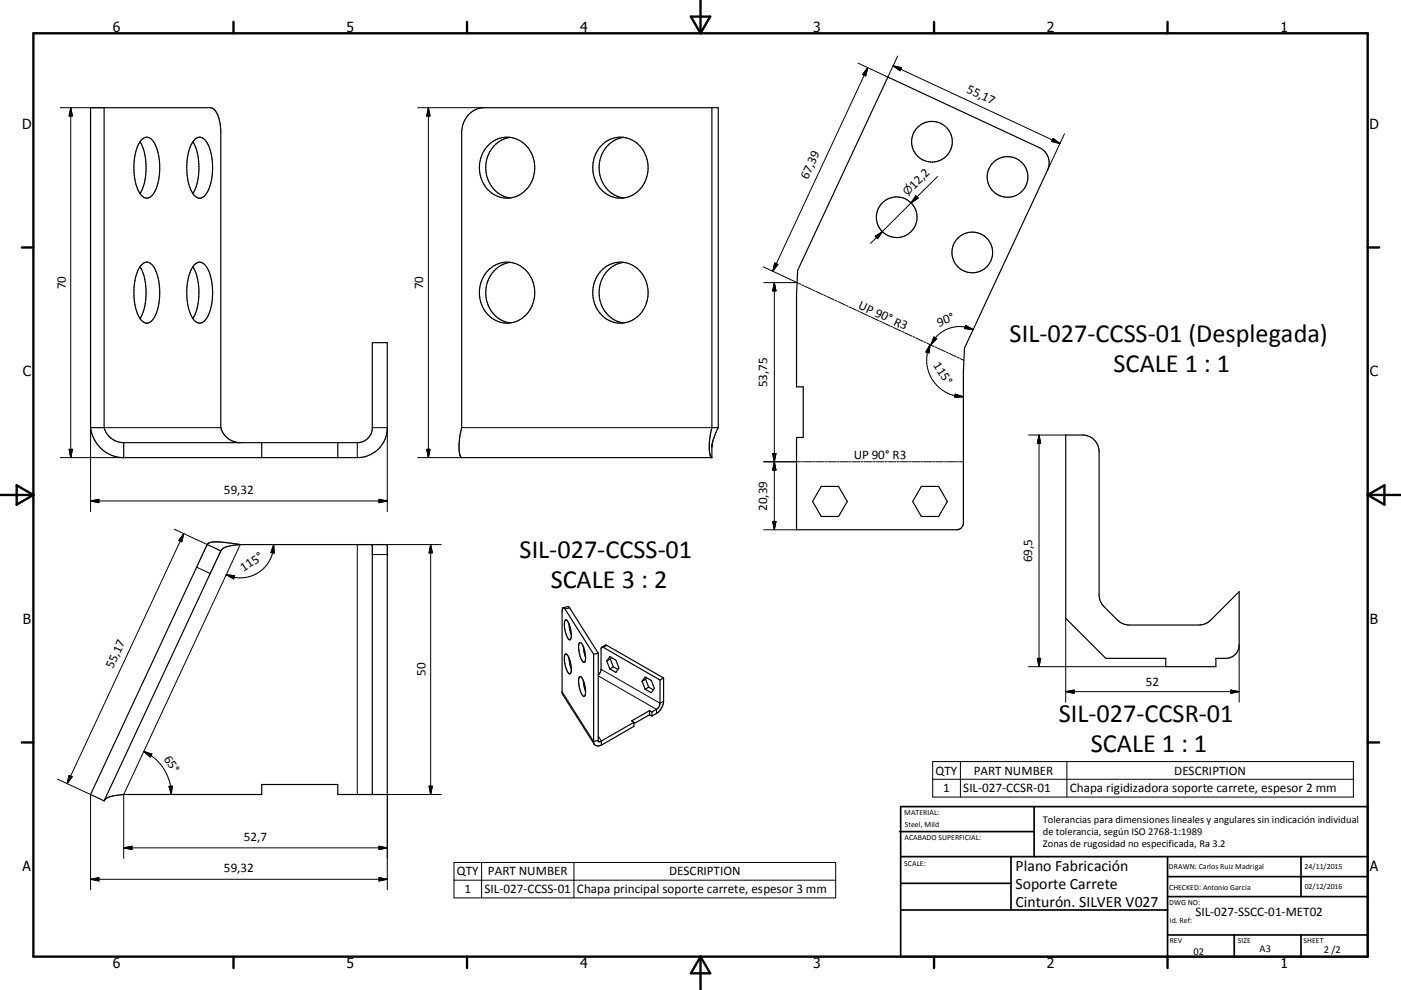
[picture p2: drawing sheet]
<svg xmlns="http://www.w3.org/2000/svg" width="420mm" height="297mm" viewBox="0 0 420 297" stroke-linecap="round" stroke-linejoin="round" font-family="sans-serif">
<g fill="none" stroke="#000" stroke-width=".36">
<path d="M31.2 32.3v96M140.9 34.1a6.2 6.2 0 0 1 4.3-1.8h70.1v96l-.9 2-.9 2.8-.1 4.2-75.2-.1-.5-1.4-.1-2.5 .8-5v-88.5a7.7 7.7 0 0 1 2.5-5.7zM213.4 32.3v96M266.2 23.1l45.5 21.2a5 5 0 0 1 2.4 6.7l-24.9 53.5-.4 7.3v45.1a2.03 2.03 0 0 1-2 2h-48v-27.7h2v-15.1h-2v-27.7l.3-7.3zM42 42.5a17.4 17.4 0 0 1 0 15.6M42.7 41.7a2.1 2.1 0 0 1 3.3 .8 17.3 17.3 0 0 1 0 15.6 2.22 2.22 0 0 1-2.1 1.3 2.22 2.22 0 0 1-2-1.5 17.1 17.1 0 0 1 .2-15.6zM57.8 42.5a17.4 17.4 0 0 1 0 15.6M58.2 42a2.11 2.11 0 0 1 3.7 .5 17.3 17.3 0 0 1 0 15.6 2.23 2.23 0 0 1-2.2 1.3 2.23 2.23 0 0 1-2-1.5 17.4 17.4 0 0 1 .3-15.6zM146.3 43.6a8.1 8.1 0 0 1 8.5-1.9 8.1 8.1 0 0 1 5.3 6.7 8.8 8.8 0 0 1-9.6 10.9 9.4 9.4 0 0 1-4.2-15.7zM153 41.2a9.4 9.4 0 0 0-5.3 15.2 8 8 0 0 0 5.3 3M180.3 43.6a8.1 8.1 0 0 1 8.5-1.9 8.1 8.1 0 0 1 5.3 6.7 8.8 8.8 0 0 1-9.6 10.9 9.4 9.4 0 0 1-4.2-15.7zM187 41.2a9.4 9.4 0 0 0-5.3 15.2 8 8 0 0 0 5.3 3"/>
<path d="M42.4 79.5a2.1 2.1 0 0 1 3.6 .5 17.3 17.3 0 0 1 0 15.6 2.22 2.22 0 0 1-2.1 1.4 2.22 2.22 0 0 1-2-1.6 17.3 17.3 0 0 1 .2-15.6zM58.2 79.5a2.1 2.1 0 0 1 3.7 .5 17.3 17.3 0 0 1 0 15.6 2.23 2.23 0 0 1-2.2 1.4 2.23 2.23 0 0 1-2-1.6 17.4 17.4 0 0 1 .3-15.6zM153 78.7a9.4 9.4 0 0 0-5.3 15.2 8 8 0 0 0 5.3 3M187 78.7a9.4 9.4 0 0 0-5.3 15.2 8 8 0 0 0 5.3 3M42 80a17.4 17.4 0 0 1 0 15.6M57.8 80a17.4 17.4 0 0 1 0 15.6M146.3 81.1a8.1 8.1 0 0 1 8.5-1.9 8.1 8.1 0 0 1 5.3 6.8 8.8 8.8 0 0 1-9.6 10.8 9.5 9.5 0 0 1-4.2-15.7zM180.3 81.1a8.1 8.1 0 0 1 8.5-1.9 8.1 8.1 0 0 1 5.3 6.8 8.8 8.8 0 0 1-9.6 10.8 9.4 9.4 0 0 1-4.2-15.7zM27.2 128.3a10.1 10.1 0 0 0 9.4 9h70.5a8.9 8.9 0 0 0 9-9v-25.5h-4.5v25.5a4.5 4.5 0 0 1-4.5 4.5h-70M27.2 128.3v-96h35.8a4 4 0 0 1 2.8 3.7l.4 3.1v89.2a6.1 6.1 0 0 0 5.8 4.5M27.2 128.3h4M31.2 128.3a6.1 6.1 0 0 0 5.9 4.5"/>
<path d="M37.1 132.8v4.5M78.5 132.8v4.5M101.3 132.8v4.5M213.4 128.3h1.9M213.4 128.3l-.8 5 .2 2.9 .6 1.1M213.5 133.8l-.1 .1M319.5 130.5h5a5 5 0 0 1 5 5v42.9a5.1 5.1 0 0 0 1.5 3.6l4.1 4a5 5 0 0 0 3.5 1.5h20.8a5 5 0 0 0 3.6-1.5l8.5-8.5v16a4 4 0 0 1-4 4h-3v2.5h-15v-2.5h-18l-12-12zM246.2 145.9h5.2l2.6 4.6-2.6 4.4h-5.2l-2.6-4.4zM276.2 145.9h5.2l2.6 4.6-2.6 4.4h-5.2l-2.6-4.4zM62.1 163.4l-34.9 75 4 1.9M62.1 163.4h.1M62.1 163.4l4.1 1.9"/>
<path d="M62.1 163.4l.1-.1a6 6 0 0 1 4.7-.6l5.1 .7M66.2 165.3h.1M66.2 165.3l-35 75M72 163.4h44.1v75h-14.8v-3h-22.8v3h-41.4l-2.5 .3a4 4 0 0 0-3.4 1.6M72 163.4l-1.9 .2a4.8 4.8 0 0 0-3.9 1.7M111.6 163.4v75M168.9 182.3l1.5-.3 .4 .4 8.6 13.6M169.4 186.1a.83 .83 0 0 1 1.1 .8l.6 1.9a4.2 4.2 0 0 1-.1 3.1 1.37 1.37 0 0 1-1.2-1.4l-.4-1.6a4.3 4.3 0 0 1 0-2.8zM169.5 196.2a2.09 2.09 0 0 1 1.4 2l.4 2.1a1.66 1.66 0 0 1-.5 1.9 6.5 6.5 0 0 1-1.3-6zM170.6 187.2l.7 3.2M170.6 197.4l.7 3.2M173.7 192.9a.78 .78 0 0 1 1.1 .8l.7 3.1a1.63 1.63 0 0 1-.5 1.9 6.6 6.6 0 0 1-1.3-5.8z"/>
<path d="M174.9 194l.7 3.2M178 196.3l-8.7-13.8a.38 .38 0 0 0-.6-.1 .38 .38 0 0 0-.1 .5v25.2l9.5 15.1M178 196.3v26.1M179.4 196v26.2M179.4 196l-1.4 .3M180.4 194.2l1.1-.6h.5l17 9.8M181.9 198.3l.9-1.3 1.8 1.1 1 2.3-1 1.3-1.8-1M181.9 198.3l.9 2.4M182.9 197.7l1 2.4M182.9 197.7l-1 .6M183.3 197.2l-.4 .5M173.7 203.1a.78 .78 0 0 1 1.1 .8l.7 3.1a1.63 1.63 0 0 1-.5 1.9 6.6 6.6 0 0 1-1.3-5.8z"/>
<path d="M174.9 204.2l.7 3.2M175.1 204.9l-.2 .1M179.4 202.5l.8-1.5v-6.3l.2-.5h.2l17.3 9.8M183.9 200.1l1.4 .7M183.9 200.1l-1.1 .6M190.1 216.7v1.2l-9.8 5.7M190.1 216.7l-9.8 5.6M192.5 204.4l.9 2.4M192.5 204.4l.9-1.3 1.9 1 .9 2.4-.9 1.3-1.9-1M193.6 203.8l.9 2.4M193.6 203.8l-1.1 .6M193.9 203.4l-.3 .4"/>
<path d="M194.5 206.2l-1.1 .6M194.5 206.2l1.4 .8M194.7 213.2l-5.4 3.1 .8 .4M194.7 214.4l-4.6 2.7M194.7 213.2v1.2M194.7 213.2l.7 .4M194.7 214.4l.7 .4M195.4 213.6v1.2M197.9 204v7a2.26 2.26 0 0 1-1.1 1.8l-1.4 .8M199 203.4v7l-.2 1a4.6 4.6 0 0 1-2 2.6l-1.4 .8M199 203.4l-1.1 .6M178 222.4a1.41 1.41 0 0 0 .8 1.4 1.41 1.41 0 0 0 1.5-.2"/>
<path d="M179.4 222.2l-1.4 .2M179.4 222.2v.2l.3 .2 .6-.3M180.3 222.3v1.3"/>
<circle cx="279.4" cy="42.5" r="6.1"/>
<circle cx="302.1" cy="53.1" r="6.1"/>
<circle cx="268.8" cy="65.2" r="6.1"/>
<circle cx="291.5" cy="75.7" r="6.1"/>
</g>
<g fill="none" stroke="#000" stroke-width=".3">
<path d="M267.8 19.7l50 23.4M267.8 19.7l2.5 .6-.5 .9zM269.1 16.8l-2.9 6.3-8.9-4.2M18 32.3h13.2M21.2 32.3v105M21.2 32.3l.5 2.5h-1zM125.3 32.3h19.9M128.4 32.3l.5 2.5h-1zM128.4 32.3v105M260.1 20.3l-28.4 61.1M260.1 20.3l-.5 2.5-1-.4zM274.6 58.7l.7 .7-2.1 1.5z"/>
<path d="M281.1 53l-16.6 16.5M315.7 41.5l2.1 1.6-2.5-.7zM319.1 40.2l-5 10.8M232.3 78.9l.9 .4-1.5 2.1zM262.4 70.9l2.1-1.4-1.4 2.1zM264.5 69.5l-3.5 3.5M228.8 80l10.2 4.8M229 84.8h10M232.2 84.8v74.1M232.2 84.8l.5 2.5h-1.1zM239 84.8l1.1 .5M240.4 85.4l.5 .3"/>
<path d="M241.2 85.8l2.2 1.1M243.7 87l.6 .3M244.5 87.4l2.3 1M247 88.6l.6 .2M247.9 88.9l2.2 1.1M250.4 90.1l.5 .2M251.2 90.5l2.2 1M253.7 91.6l.6 .3M254.5 92.1l2.3 1M257 93.2l.6 .3M257.9 93.6l2.2 1M260.4 94.8l.5 .2"/>
<path d="M261.2 95.2l2.2 1M263.7 96.3l.6 .3M264.5 96.7l2.2 1M267 97.9l.6 .2M267.9 98.3l2.2 1M270.4 99.4l.5 .3M271.2 99.8l2.2 1M289.5 97.6l2.2 1.3-2.5-.3zM291.7 98.9a9.7 9.7 0 0 0-5.9-.8 9.4 9.4 0 0 0-5.4 3.3l-1.3 2.1M273.7 101l.6 .3M274.5 101.4l2.3 1M277 102.5l.6 .3"/>
<path d="M277.9 102.9l2.2 1.1M278.8 103.4a11 11 0 0 0-.2 8.7 11 11 0 0 0 7.7 6.7l2.5 .2M278.8 103.4l-.3 2.5-.9-.3zM280 101.1l.8 .5-1.7 1.9zM280.4 104.1l.5 .2M281.2 104.5l2.2 1M283.7 105.6l.6 .3M284.5 106l2.3 1.1M286.4 118.2l2.4 .8-2.5 .2zM287 107.2l.6 .2M287.9 107.6l1.1 .5M18 137.3h19.1"/>
<path d="M20.7 134.8h1l-.5 2.5zM27.2 128.3v25.2M31.2 128.3h35M107.1 132.8v4.5M111.6 128.3h4.5v25.2M125.3 137.3h13.1M127.9 134.8h1l-.5 2.5zM138.4 128.3h75M229 138.5h11M231.6 136h1.1l-.5 2.5zM232.2 138.5l.5 2.6h-1.1zM240.3 138.5h.6"/>
<path d="M241.2 138.5h2.4M243.9 138.5h.6M244.8 138.5h2.3M247.4 138.5h.7M248.3 138.5h2.4M251 138.5h.6M251.9 138.5h2.4M254.6 138.5h.6M255.5 138.5h2.4M258.2 138.5h.5M259.1 138.5h2.3M261.7 138.5h.6"/>
<path d="M262.6 138.5h2.4M265.3 138.5h.6M266.2 138.5h2.4M268.9 138.5h.6M269.8 138.5h2.4M272.4 138.5h.6M273.4 138.5h2.3M276 138.5h.6M276.9 138.5h2.4M279.6 138.5h.6M280.5 138.5h2.4M283.2 138.5h.6"/>
<path d="M284.1 138.5h2.3M286.7 138.5h.6M287.6 138.5h1.2M308.3 130.5h11.2M311.5 130.5v69.5M311.5 130.5l.5 2.5h-1zM27.2 150.3l2.4-.5v1zM27.2 150.3h88.9M52.2 158.8l9.9 4.6M113.6 149.8l2.5 .5-2.5 .5zM229 158.9h9.8M231.6 156.4h1.1l-.5 2.5z"/>
<path d="M55.1 160.1l-35 75M55.1 160.1l-.6 2.5-.9-.5zM59 170.2l4 1.9M67.8 172.4l2.6 .3-.3 1zM72 163.4l-34.9 75v19.1M82 163.4a10 10 0 0 1-2.3 6.4 9.9 9.9 0 0 1-9.5 3.4l-2.4-.8M82 163.4l.2 2.5-1-.1zM111.6 166.4h4.5M129.1 163.4v75M129.1 163.4l.5 2.5h-1zM132.3 163.4h-25.2v75h25.2M170.8 182.4l-1.4 .3"/>
<path d="M182 193.6l-1.1 .6M311 197.5h1l-.5 2.5zM319.5 185.5v25.2M371.5 193.5v17.2M168.5 207.5l9.5 14.9M179.4 202.8l17.4 10v1.2M180.2 200.8l17.7 10.2 1.1-.6M308.3 200h41.2M319.5 207.5h52M319.5 207.5l2.5-.5v1zM369 207l2.5 .5-2.5 .5zM17.2 233.8l10 4.6v28.6"/>
<path d="M20.7 232.6l.9 .4-1.5 2.1zM43.1 225.4a14.2 14.2 0 0 1 8.3 13M43.1 225.4l2.4 .8-.5 .9zM50.7 235.9l.9-.1-.2 2.6zM116.1 238.4v28.6M128.6 235.9h1l-.5 2.5zM179.4 220.8l.9 1.5M279.6 228.5h126.2v10.6h-126.2zM279.6 233.8h126.2M287.9 228.5v10.6M319.9 228.5v10.6M37.1 254.4h79"/>
<path d="M37.1 254.4l2.5-.5v1zM113.6 253.9l2.5 .5-2.5 .5zM136.1 258.8h114.4v10.6h-114.4zM144.4 258.8v10.6M172.1 258.8v10.6M27.2 263.8h88.9M27.2 263.8l2.4-.5v1zM113.6 263.3l2.5 .5-2.5 .5zM136.1 264.1h114.4"/>
</g>
<g fill="none" stroke="#000" stroke-width=".71">
<path d="M10 10h400v277h-400zM70 6.6v3.4M140 6.6v3.4M207.1 5h5.8l-2.9 5zM210 0v10M280 6.6v3.4M350 6.6v3.4M6.6 74.2h3.4M410 74.2h3.5M0 148.5h10M5 145.6l5 2.9-5 2.9zM410 148.5h10.1"/>
<path d="M410 148.5l5.1-2.9v5.8zM6.6 222.7h3.4M410 222.7h3.5M70 287v3.4M140 287v3.4M210 287v10M210 287l2.9 5h-5.8zM280 287v3.4M350 287v3.4"/>
</g>
<g fill="none" stroke="#000" stroke-width=".51">
<path d="M269.7 249.5h40.3M270 242h140v45h-140zM270 257h140M303.1 257v16M310 242v15M350 257v30M390.1 257v12M270 265h33.1M270 273h80M350 269h60M350 263h60M350 280.5h60"/>
<path d="M370 280.5v6.5M390.1 280.5v6.5"/>
</g>
<g fill="#000" stroke="#000" stroke-width=".3">
<path d="M21.2 32.3l.5 2.5h-1zM128.4 32.3l.5 2.5h-1zM260.1 20.3l-.5 2.5-1-.4zM267.8 19.7l2.5 .6-.5 .9zM274.6 58.7l.7 .7-2.1 1.5zM315.7 41.5l2.1 1.6-2.5-.7zM232.3 78.9l.9 .4-1.5 2.1zM262.4 70.9l2.1-1.4-1.4 2.1zM232.2 84.8l.5 2.5h-1.1zM289.5 97.6l2.2 1.3-2.5-.3zM278.8 103.4l-.3 2.5-.9-.3zM280 101.1l.8 .5-1.7 1.9z"/>
<path d="M286.4 118.2l2.4 .8-2.5 .2zM20.7 134.8h1l-.5 2.5zM127.9 134.8h1l-.5 2.5zM231.6 136h1.1l-.5 2.5zM311.5 130.5l.5 2.5h-1zM27.2 150.3l2.4-.5v1zM113.6 149.8l2.5 .5-2.5 .5zM231.6 156.4h1.1l-.5 2.5zM232.2 138.5l.5 2.6h-1.1zM55.1 160.1l-.6 2.5-.9-.5zM67.8 172.4l2.6 .3-.3 1zM82 163.4l.2 2.5-1-.1z"/>
<path d="M129.1 163.4l.5 2.5h-1zM311 197.5h1l-.5 2.5zM319.5 207.5l2.5-.5v1zM369 207l2.5 .5-2.5 .5zM20.7 232.6l.9 .4-1.5 2.1zM43.1 225.4l2.4 .8-.5 .9zM50.7 235.9l.9-.1-.2 2.6zM128.6 235.9h1l-.5 2.5zM37.1 254.4l2.5-.5v1zM113.6 253.9l2.5 .5-2.5 .5zM27.2 263.8l2.4-.5v1zM113.6 263.3l2.5 .5-2.5 .5z"/>
</g>
<g font-size="7.9">
<text x="302.7" y="102.5">SIL-027-CCSS-01 (Desplegada)</text>
<text x="333.8" y="111.6">SCALE 1 : 1</text>
<text x="155.8" y="167.3">SIL-027-CCSS-01</text>
<text x="165.1" y="176.3">SCALE 3 : 2</text>
<text x="317.4" y="216.7">SIL-027-CCSR-01</text>
<text x="327.1" y="225.6">SCALE 1 : 1</text>
</g>
<g font-size="4.7">
<text x="304.5" y="261.2">Plano Fabricación</text>
<text x="304.5" y="266.6">Soporte Carrete</text>
<text x="304.5" y="272">Cinturón. SILVER V027</text>
</g>
<g font-size="4.2">
<text x="33.9" y="9.6">6</text>
<text x="103.9" y="9.6">5</text>
<text x="173.9" y="9.6">4</text>
<text x="243.8" y="9.6">3</text>
<text x="313.9" y="9.6">2</text>
<text x="383.9" y="9.6">1</text>
<text x="6.7" y="38.7">D</text>
<text x="410.5" y="38.7">D</text>
<text x="6.9" y="112.9">C</text>
<text x="410.7" y="112.9">C</text>
<text x="6.9" y="187.1">B</text>
<text x="410.7" y="187.1">B</text>
<text x="6.8" y="261.4">A</text>
<text x="410.7" y="261.4">A</text>
<text x="33.9" y="290.4">6</text>
<text x="103.9" y="290.4">5</text>
<text x="173.9" y="290.4">4</text>
<text x="243.8" y="290.4">3</text>
<text x="313.9" y="290.4">2</text>
<text x="383.9" y="290.4">1</text>
</g>
<g font-size="3.9">
<text x="289.6" y="27.6" transform="rotate(25 289.6 27.6)">55,17</text>
<text x="242.1" y="54" transform="rotate(-65 242.1 54)">67,39</text>
<text x="274.1" y="56.9" transform="rotate(-45 274.1 56.9)">12,2</text>
<text x="19.7" y="86.8" transform="rotate(-90 19.7 86.8)">70</text>
<text x="126.9" y="86.8" transform="rotate(-90 126.9 86.8)">70</text>
<text x="257.1" y="92.4" transform="rotate(25 257.1 92.4)">UP 90° R3</text>
<text x="281.4" y="98" transform="rotate(-20 281.4 98)">90°</text>
<text x="279.7" y="109.6" transform="rotate(57 279.7 109.6)">115°</text>
<text x="230" y="116.2" transform="rotate(-90 230 116.2)">53,75</text>
<text x="255.9" y="137.8">UP 90° R3</text>
<text x="67.1" y="148.3">59,32</text>
<text x="230" y="153.2" transform="rotate(-90 230 153.2)">20,39</text>
<text x="73" y="171.5" transform="rotate(-33 73 171.5)">115°</text>
<text x="309.5" y="168.7" transform="rotate(-90 309.5 168.7)">69,5</text>
<text x="33.9" y="200.7" transform="rotate(-65 33.9 200.7)">55,17</text>
<text x="127.6" y="202.9" transform="rotate(-90 127.6 202.9)">50</text>
<text x="343.5" y="205.9">52</text>
<text x="49" y="227.6" transform="rotate(57 49 227.6)">65°</text>
<text x="280.5" y="232.4">QTY</text>
<text x="291.9" y="232.4">PART NUMBER</text>
<text x="352" y="232.4">DESCRIPTION</text>
<text x="282.8" y="237.7">1</text>
<text x="288.8" y="237.7">SIL-027-CCSR-01</text>
<text x="320.7" y="237.7">Chapa rigidizadora soporte carrete, espesor 2 mm</text>
<text x="73.2" y="252.3">52,7</text>
<text x="67.1" y="261.7">59,32</text>
<text x="137" y="262.6">QTY</text>
<text x="146.3" y="262.6">PART NUMBER</text>
<text x="200.6" y="262.6">DESCRIPTION</text>
<text x="139.3" y="268">1</text>
<text x="145.3" y="268">SIL-027-CCSS-01</text>
<text x="173" y="268.1">Chapa principal soporte carrete, espesor 3 mm</text>
<text x="358.4" y="274.9">SIL-027-SSCC-01-MET02</text>
</g>
<text font-size="3.3" x="272.1" y="58.8" transform="rotate(-45 272.1 58.8)">⌀</text>
<g font-size="3.1">
<text x="312.7" y="246.8">Tolerancias para dimensiones lineales y angulares sin indicación individual</text>
<text x="312.7" y="250.4">de tolerancia, según ISO 2768-1:1989</text>
<text x="312.7" y="254">Zonas de rugosidad no especificada, Ra 3.2</text>
<text x="357.8" y="286.5">02</text>
<text x="377.6" y="285.6">A3</text>
<text x="396.9" y="285.9">2 /2</text>
</g>
<g font-size="2.4">
<text x="271.1" y="244.4">MATERIAL:</text>
<text x="271.2" y="252">ACABADO SUPERFICIAL:</text>
<text x="271.3" y="248">Steel, Mild</text>
<text x="271.1" y="259.7">SCALE:</text>
<text x="350.4" y="260.8">DRAWN: Carlos Ruiz Madrigal</text>
<text x="391.1" y="260.6">24/11/2015</text>
<text x="350.5" y="267">CHECKED: Antonio Garcia</text>
<text x="391.2" y="266.7">02/12/2016</text>
<text x="350.5" y="271.4">DWG NO:</text>
<text x="350.7" y="276.9">Id. Ref:</text>
<text x="350.7" y="282.8">REV</text>
<text x="371.1" y="282.9">SIZE</text>
<text x="390.8" y="283">SHEET</text>
</g>
</svg>
